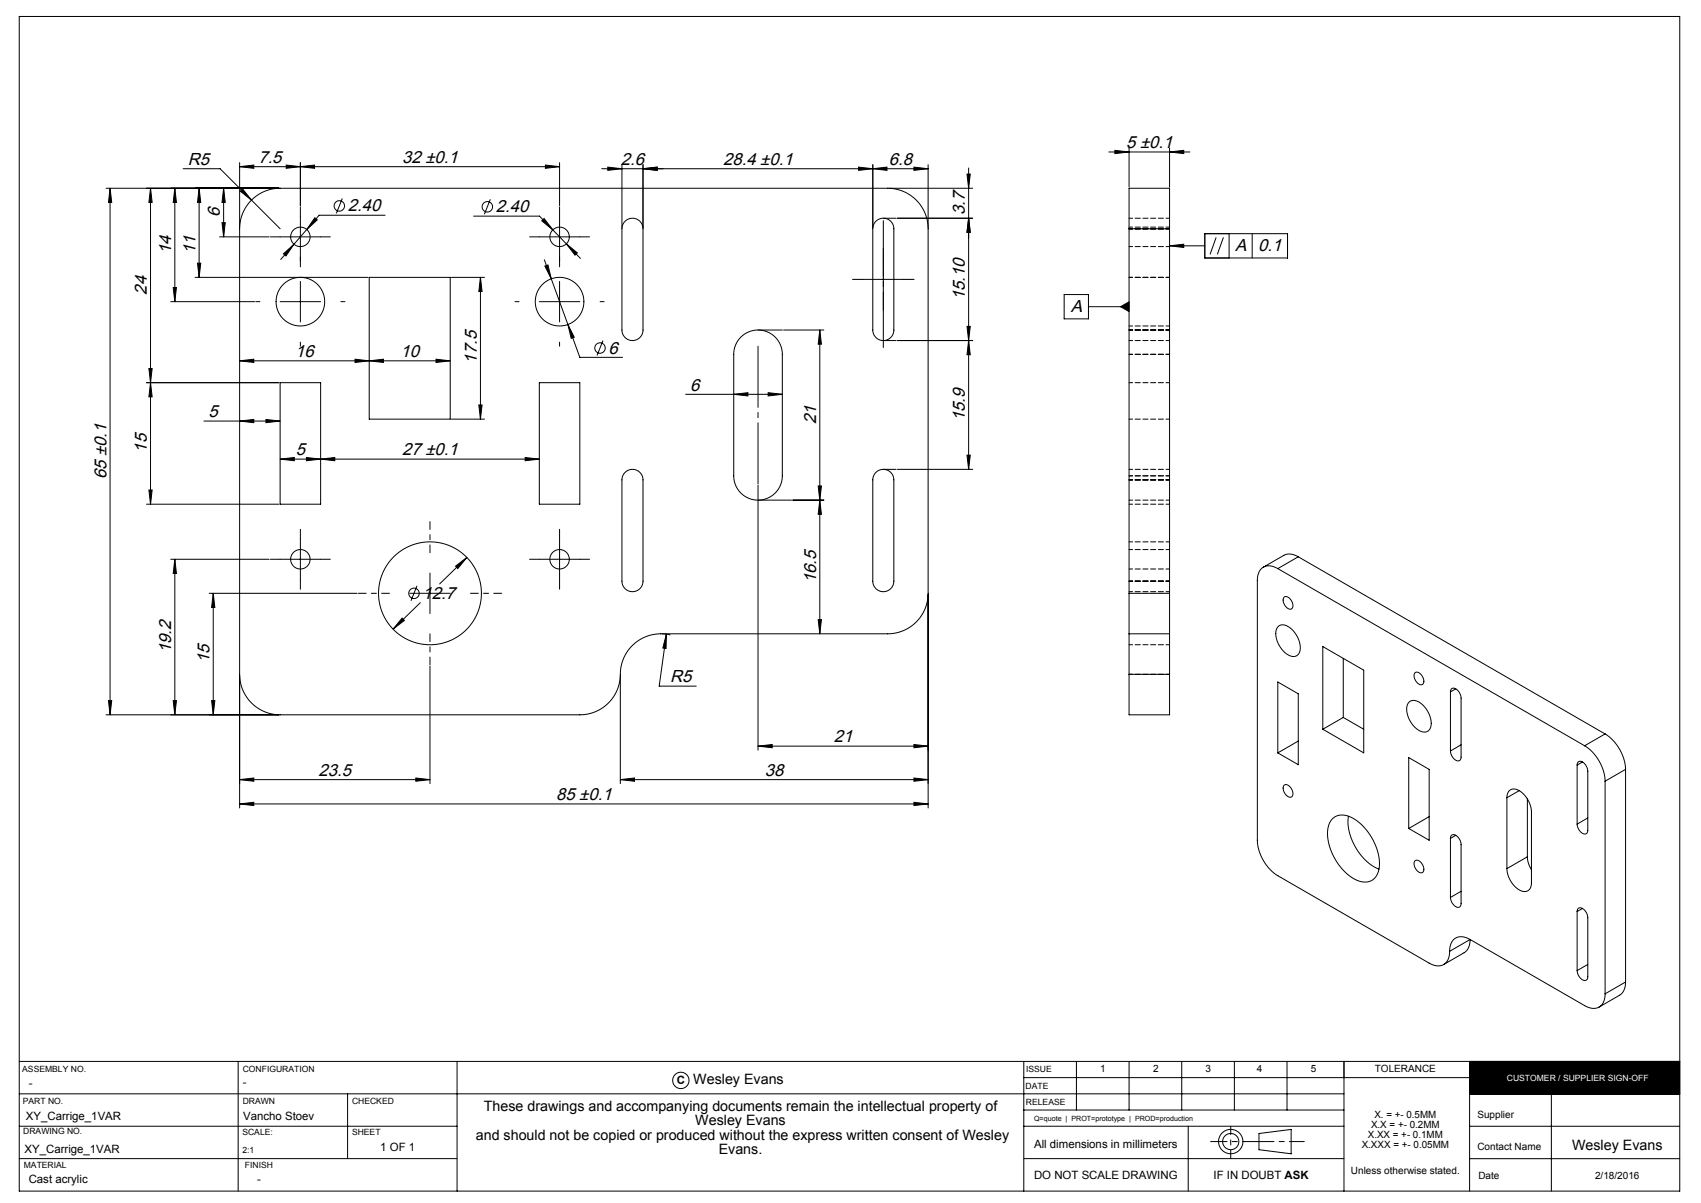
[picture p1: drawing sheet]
<svg xmlns="http://www.w3.org/2000/svg" width="420mm" height="297mm" viewBox="0 0 420 297" stroke-linecap="round" stroke-linejoin="round" font-family="sans-serif">
<g fill="none" stroke="#000" stroke-width=".25">
<path d="M4.8 4.1h410v290h-410zM273.8 37.5h20M275.3 37.1l3.5 .4-3.5 .4zM278.8 36.5v9.7M288.8 36.5v9.7M288.8 37.5l3.5-.4v.8zM26.2 46.5h42.7M27.2 46.5v130M27.2 46.5l.4 3.5h-.8zM37.2 46.5v78M37.2 46.5l.4 3.5h-.8zM43.2 46.5l.4 3.5h-.8z"/>
<path d="M43.2 46.5v28M45.2 41.7h9.1l7.8 7.7M49.2 46.5v22M49.2 46.5l.4 3.5h-.8zM54.2 58.5h12.3M54.8 55h.8l-.4 3.5zM55.2 46.5v12M55.2 46.5l.4 3.5h-.8zM59.2 41.2l3.5-.4v.8zM59.2 40.2v16M59.3 47.2l.6-.6 2.2 2.8zM62.1 49.4l7.1 7.1"/>
<path d="M62.2 49.3a10 10 0 0 1 7-2.8h150a10 10 0 0 1 10 10v90a10 10 0 0 1-10 10h-56a10.1 10.1 0 0 0-10.1 10.9 10 10 0 0 1-9.9 9.1h-74a10 10 0 0 1-10-10v-110a10 10 0 0 1 3-7.2zM69.2 58.5h10M70.7 40.8l3.5 .4-3.5 .4zM74.2 40.2v10.6M74.2 53.5v10M74.2 41.2l3.5-.4v.8zM75.7 56.7l-3.1 3.6M77.7 53.8l.6 .5-2.6 2.4zM84.5 49l-1.5 3.7M95.1 53.1h-16.3l-3.1 3.6M116.9 53.4h16.3l10.1 10.4M121.1 49.2l-1.5 3.7"/>
<path d="M133.2 58.5h10M133.8 54.5l.6-.5 2.1 2.8zM134.7 40.8l3.5 .4-3.5 .4zM138.2 40.2v10.6M138.2 41.2h-79M138.2 53.5v10M150.1 41.3l3.5 .4-3.5 .4zM153.6 40.7v15.5M154.3 54.7a2.6 2.6 0 0 1 2.8-.6 2.6 2.6 0 0 1 1.7 2.4v25a2.6 2.6 0 0 1-2.6 2.6 2.6 2.6 0 0 1-2.6-2.6v-25l.1-1zM158.8 40.7v15.5M158.8 41.7l3.5-.4v.8zM212 41.3l3.5 .4-3.5 .4z"/>
<path d="M215.5 41.7l3.5-.4v.8zM215.5 40.7v15.5M216.2 54.7a2.6 2.6 0 0 1 2.9-.6 2.6 2.6 0 0 1 1.6 2.4v25a2.6 2.6 0 0 1-2.6 2.6 2.6 2.6 0 0 1-2.6-2.6v-25l.2-1zM218.1 53.9h3.2M219.5 46.5h20.7M221.6 53.9h18.6M225.7 41.3l3.5 .4-3.5 .4zM229.2 41.7h-80.6M229.2 40.7v15.5M238.8 43h.8l-.4 3.5zM239.2 53.9l.4 3.5h-.8zM239.2 41.5v74.4"/>
<path d="M278.8 56.5v-10h10v10M278.8 56.5v90M278.8 56.5h10M288.8 56.5v90M297.5 57.7h20.4v6h-20.4zM300.3 58.6l-1.5 4.2M302.1 58.6l-1.5 4.2M303.5 57.7v6M309.2 57.7v6M42.2 74.5h20.7M42.8 71h.8l-.4 3.5zM48.2 68.5h42.7"/>
<path d="M48.8 65h.8l-.4 3.5zM69.2 74.5h10M70 62.7l2.6-2.4-2 2.9zM72.6 60.3l-3.3 3.8M74.2 69.5v10M91.2 68.5h20v35h-20zM111.5 68.5h8.1M118.6 68.5v35M118.6 68.5l.4 3.5h-.8zM133.2 74.5h10M134.4 64.1l1.7 4.7M134.5 65.7l.8-.3 .8 3.4z"/>
<path d="M136.1 68.8l7.1 19.4h10.5M138.2 69.5v10M139.8 60.2l2.8 2.2-.6 .6zM213.1 69h10M218.1 64v10M262.8 72.7h6v6h-6zM268.8 75.7h10M276.7 75.7l2.1-1.2v2.4zM288.8 60.7h8.7M288.8 60.7l3.5-.4v.8zM36.2 94.5h32.7M36.8 91h.8l-.4 3.5z"/>
<path d="M37.2 94.5l.4 3.5h-.8zM59.2 89.1l3.5-.4v.8zM59.2 89.1h52M69.2 94.5h10v30h-10zM87.7 88.7l3.5 .4-3.5 .4zM91.2 89.1l3.5-.4v.8zM107.7 88.7l3.5 .4-3.5 .4zM118.2 100h.8l-.4 3.5zM133.2 94.5h10v30h-10zM140.2 80.1l1.6 3.2-.8 .2zM148.9 84.1l-1.5 3.7M169.3 97.3h23.9"/>
<path d="M181.2 97.3l3.5-.4v.8zM182.9 83.2a6 6 0 0 1 6.6-1.3 6 6 0 0 1 3.7 5.6v30a6 6 0 0 1-6 6 6 6 0 0 1-6-6v-30a6 6 0 0 1 1.7-4.3zM187.2 81.5h6M189.7 96.9l3.5 .4-3.5 .4zM193.5 81.5h9.9M202.4 81.5v75M202.4 81.5l.4 3.5h-.8zM218.1 84.1h3.2M221.6 84.1h18.6M238.8 80.6h.8l-.4 3.5zM239.2 84.1l.4 3.5h-.8zM50.4 104h18.8"/>
<path d="M59.2 104l3.5-.4v.8zM65.7 103.6l3.5 .4-3.5 .4zM69.2 113.3l3.5-.4v.8zM69.2 113.3h64M75.7 112.9l3.5 .4-3.5 .4zM79.2 113.3l3.5-.4v.8zM111.5 103.5h8.1M129.7 112.9l3.5 .4-3.5 .4zM154.3 116.7a2.6 2.6 0 0 1 2.8-.6 2.6 2.6 0 0 1 1.7 2.4v25a2.6 2.6 0 0 1-2.6 2.6 2.6 2.6 0 0 1-2.6-2.6v-25l.1-1zM187.2 119.8v65.4M202 120h.8l-.4 3.5zM216.2 116.7a2.6 2.6 0 0 1 2.9-.6 2.6 2.6 0 0 1 1.6 2.4v25a2.6 2.6 0 0 1-2.6 2.6 2.6 2.6 0 0 1-2.6-2.6v-25l.2-1z"/>
<path d="M218.1 115.9h3.2M221.6 115.9h18.6M238.8 112.4h.8l-.4 3.5zM36.2 124.5h32.7M36.8 121h.8l-.4 3.5zM42.2 138.1h24.3M43.2 138.1l.4 3.5h-.8zM43.2 138.1v38.4M69.2 138.1h10M74.2 133.1v10M112.5 139.8l2.8-2.2-2.3 2.8zM115.3 137.6l-6.8 6.6"/>
<path d="M133.2 138.1h10M138.2 133.1v10M187.2 123.5h8.2M195.7 123.5h7.7M202.4 123.5l.4 3.5h-.8zM320.6 137.5a3.6 3.6 0 0 0-3.6-.4l-5.1 2.9M320.6 137.5l-5.1 2.9M320.6 137.5l75.7 43.7M51.6 146.5h36.6M52.6 146.5v30M52.6 146.5l.4 3.5h-.8zM99.3 152.6l.5 .6-2.7 2.1z"/>
<path d="M101.2 146.5h10M103 144.6l-1.5 3.7M103.8 148.8l-6.7 6.5M106.2 141.5v10M163.5 156.5l2 .3M164.5 156.6v3.5l-.8-.1zM164.5 156.6l-1.7 12.8h9.1M202 153h.8l-.4 3.5zM229.2 146.8v52.7M278.8 146.5v10M278.8 156.5v10M278.8 146.5h10"/>
<path d="M278.8 156.5h10M288.8 146.5v10M288.8 156.5v10M315.5 140.4a2.98 2.98 0 0 0-4.7 1.1l-.3 1.8v64.2l.2 1.7 .7 2.1 1.6 2.7 2.2 2 37.7 21.8a2.98 2.98 0 0 0 4.7-1.1l.3-1.8M315.5 140.4l75.8 43.7M315.6 154.7a2.55 2.55 0 0 1 3.5 .8l1.3 1.9 .6 2.1a1.89 1.89 0 0 1-.3 1.9 1.89 1.89 0 0 1-1.9 .6l-1.4-.8-1.1-1.2-.9-1.5-.4-1.6a2.68 2.68 0 0 1 .6-2.2zM317.1 147.4a1.79 1.79 0 0 1 2.1 1.9 .86 .86 0 0 1-.4 1.1 .86 .86 0 0 1-1.2-.5l-.7-1.3-.1-.6zM326.6 159.6l10.1 5.9v20.4l-10.1-5.9zM26.2 176.5h42.7M26.8 173h.8l-.4 3.5zM42.8 173h.8l-.4 3.5zM52.2 173h.8l-.4 3.5z"/>
<path d="M59.2 166.8v32.7M106.2 164.5v29M153.2 166.8v26.7M278.8 166.5v10h10v-10M278.8 166.5h10M315.5 168.4l5.1 2.9v17.5l-5.1-2.9zM331.7 177.1l-5.1 2.9M331.7 162.5v14.6M331.7 177.1l5 2.9M347.9 173.4a2.55 2.55 0 0 1 3.6 .8l1.2 1.9 .7 2a1.89 1.89 0 0 1-.4 2 1.89 1.89 0 0 1-1.9 .6l-1.2-.7-1.2-1.2-.9-1.5-.4-1.8a2.69 2.69 0 0 1 .5-2.1zM349.4 166.1a1.79 1.79 0 0 1 2.1 1.8 .86 .86 0 0 1-.4 1.1 .86 .86 0 0 1-1.1-.4l-.8-1.4v-.7zM358.1 170.8a.9 .9 0 0 1 .7-.9 .9 .9 0 0 1 1.1 .5l.6 .9 .3 .9v14.7a.9 .9 0 0 1-.7 1 .9 .9 0 0 1-1.1-.5l-.6-1-.3-1"/>
<path d="M358.1 170.8v14.6M359.4 170.1l-1.3 .7M59.2 192.5l3.5-.4v.8zM59.2 198.5l3.5-.4v.8zM59.2 192.5h47M59.2 198.5h170M102.7 192.1l3.5 .4-3.5 .4zM153.2 192.5l3.5-.4v.8zM153.2 192.5h76M187.2 184.2l3.5-.4v.8zM187.2 184.2h42M225.7 198.1l3.5 .4-3.5 .4z"/>
<path d="M225.7 192.1l3.5 .4-3.5 .4zM225.7 183.8l3.5 .4-3.5 .4zM317.1 193.9a1.79 1.79 0 0 1 2.1 1.8 .86 .86 0 0 1-.4 1.1 .86 .86 0 0 1-1.2-.4l-.7-1.3-.1-.7zM320.6 183l-5.1 2.9M347.8 187l5.1 3v17.4l-5.1-2.9zM360.8 183.9l-2.7 1.5M372.1 196.9a1.89 1.89 0 0 1 1-2 1.89 1.89 0 0 1 2.3 .5l.9 .8 .9 1.1 .6 1.3 .3 1.2v18.1a1.89 1.89 0 0 1-1 2.1 1.89 1.89 0 0 1-2.2-.5l-1.1-.9-.9-1.3-.6-1.5-.2-1.4M372.1 196.9v17.5M375.1 195.2l-3 1.7M377.1 197.3v14.2M389.4 188.9a.9 .9 0 0 1 .7-1 .9 .9 0 0 1 1 .5l.6 .9 .3 1v14.7a.9 .9 0 0 1-.6 .9 .9 .9 0 0 1-1.1-.5l-.6-.9-.3-1M389.4 188.9v14.6"/>
<path d="M390.7 188.1l-1.3 .8M391.3 184.1l2 1.7 1.6 2.2 1.1 2.5 .3 2.4M396.3 181.2l2.1 1.7 1.5 2.2 1.1 2.4 .4 2.4M396.3 192.9v52.5M396.3 181.2l-5 2.9M401.4 189.9l-5.1 3M401.4 189.9v52.5M329 202.1a4.4 4.4 0 0 1 5.8 .4l2.3 2 1.8 2.7 1.3 3.1 .4 2.9a4 4 0 0 1-3.2 4.6 9.2 9.2 0 0 1-7.4-5.1l-1.6-3.4-.4-1.6-.2-1.8a5.2 5.2 0 0 1 1.2-3.8zM333 201.5l-.2 1.7 .3 2 .7 2.1 .9 1.9 1.1 1.7 1.5 1.6 1.6 1.3 1.6 .8M349.4 212.5a1.79 1.79 0 0 1 2.1 1.8 .86 .86 0 0 1-.4 1.2 .86 .86 0 0 1-1.1-.5l-.8-1.4v-.6zM352.9 201.6l-5.1 2.9M358.1 207a.9 .9 0 0 1 .7-1 .9 .9 0 0 1 1.1 .5l.6 1 .3 .9v14.7a.9 .9 0 0 1-.7 .9 .9 .9 0 0 1-1.1-.5l-.6-.9-.3-1"/>
<path d="M358.1 207v14.6M359.4 206.2l-1.3 .8M377.1 211.5l.3 1.6 .7 1.6M377.1 211.5l-5 2.9M392 201.9l-2.6 1.6M360.8 220l-2.7 1.6M363 231.9l28.3 16.4a2.98 2.98 0 0 0 4.7-1.1l.3-1.8M363 231.9a2.98 2.98 0 0 0-4.8 1.1l-.3 1.9M363 231.9a3.6 3.6 0 0 1-1.5 3.3l-5 2.9M363 231.9l-5.1 3M389.4 225a.9 .9 0 0 1 .7-.9 .9 .9 0 0 1 1 .5l.6 .8 .3 1.1v14.6a.9 .9 0 0 1-.6 1 .9 .9 0 0 1-1.1-.5l-.6-.9-.3-1.1M389.4 225v14.6"/>
<path d="M390.7 224.3l-1.3 .7M392 238.1l-2.6 1.5M401.4 242.4a3.6 3.6 0 0 1-1.5 3.3l-5.1 2.9M401.4 242.4l-5.1 3M4.8 270h327M4.8 278h108.1M4.8 262h410M58.8 262v32.1M85.8 270v16M112.9 262v32.1M252.8 278h79M252.8 262v32.1"/>
<path d="M252.8 274h79M252.8 266h110.1M265.8 262v12M278.8 262v12M291.8 262v12M293.4 278v16.1M304.8 262v12M310.9 279.8l7.9-1v6.1l-7.9-1.1zM317.8 262v12M331.8 262v32.1M362.9 270.1h51.9M362.9 278.1h51.9"/>
<path d="M362.9 262v32.1M383.1 270.1v24M4.8 286h108.1M252.8 286h79M362.9 286.1h51.9"/>
<circle cx="74.2" cy="58.5" r="2.4"/>
<circle cx="83.8" cy="50.8" r="1.29"/>
<circle cx="120.3" cy="51.1" r="1.29"/>
<circle cx="138.2" cy="58.5" r="2.4"/>
<circle cx="74.2" cy="74.5" r="6"/>
<circle cx="138.2" cy="74.5" r="6"/>
<circle cx="148.2" cy="85.9" r="1.29"/>
<circle cx="74.2" cy="138.1" r="2.4"/>
<circle cx="138.2" cy="138.1" r="2.4"/>
<circle cx="102.2" cy="146.5" r="1.29"/>
<circle cx="106.2" cy="146.5" r="12.7"/>
<circle cx="168.1" cy="266.7" r="2.02"/>
<circle cx="303.9" cy="281.8" r="3"/>
<circle cx="303.9" cy="281.8" r="2"/>
</g>
<path d="M310.9 281.8h-12" fill="none" stroke="#000" stroke-width=".25" stroke-dasharray="15.2 1.3 1.3 1.3" stroke-dashoffset="11.2"/>
<path d="M310.9 281.8h11.1" fill="none" stroke="#000" stroke-width=".25" stroke-dasharray="15.2 1.3 1.3 1.3" stroke-dashoffset="11.6"/>
<path d="M303.9 278v8" fill="none" stroke="#000" stroke-width=".25" stroke-dasharray="15.2 1.3 1.3 1.3" stroke-dashoffset="13.1"/>
<path d="M362.9 262h51.9v8.4h-51.9z" fill-rule="evenodd" fill="#000"/>
<g fill="none" stroke="#000" stroke-width=".25" stroke-dasharray="15.2 1.3 1.3 1.3">
<path d="M69.2 58.5h-2.4M74.2 53.5v-2.4M79.2 58.5h2.4M133.2 58.5h-2.4M138.2 53.5v-2.4M143.2 58.5h2.4M64.2 74.5h-1M74.2 63.5v2.4M74.2 64.5v-1M84.2 74.5h1M128.2 74.5h-1M138.2 64.5v-1"/>
<path d="M138.2 63.5v2.4M148.2 74.5h1M213.1 69h-2.6M218.1 74v2.6M218.1 64v-2.6M223.1 69h2.6M74.2 84.5v1M138.2 84.5v1M69.2 138.1h-2.4M74.2 133.1v-2.4M79.2 138.1h2.4M133.2 138.1h-2.4"/>
<path d="M138.2 133.1v-2.4M143.2 138.1h2.4M74.2 143.1v2.4M138.2 143.1v2.4"/>
</g>
<path d="M106.2 136.5v-7.7M96.2 146.5h-7.7M106.2 156.5v7.7M116.2 146.5h7.7" fill="none" stroke="#000" stroke-width=".25" stroke-dasharray="15.2 1.3 1.3 1.3" stroke-dashoffset="13.3"/>
<path d="M218.1 54.5v31.3" fill="none" stroke="#000" stroke-width=".25" stroke-dasharray="15.2 1.3 1.3 1.3" stroke-dashoffset="1.5"/>
<path d="M187.2 85.5v34" fill="none" stroke="#000" stroke-width=".25" stroke-dasharray="15.2 1.3 1.3 1.3" stroke-dashoffset=".1"/>
<g fill="#000">
<path d="M55.2 46.5l.4 3.5h-.8zM54.8 55h.8l-.4 3.5zM37.2 94.5l.4 3.5h-.8zM36.8 121h.8l-.4 3.5zM43.2 138.1l.4 3.5h-.8zM42.8 173h.8l-.4 3.5zM118.6 68.5l.4 3.5h-.8zM118.2 100h.8l-.4 3.5z"/>
<path d="M59.2 41.2l3.5-.4v.8zM70.7 40.8l3.5 .4-3.5 .4zM59.2 192.5l3.5-.4v.8zM102.7 192.1l3.5 .4-3.5 .4zM59.2 104l3.5-.4v.8zM65.7 103.6l3.5 .4-3.5 .4zM59.2 198.5l3.5-.4v.8zM225.7 198.1l3.5 .4-3.5 .4z"/>
<path d="M150.1 41.3l3.5 .4-3.5 .4zM158.8 41.7l3.5-.4v.8z"/>
<path d="M212 41.3l3.5 .4-3.5 .4zM158.8 41.7l3.5-.4v.8z"/>
<path d="M239.2 53.9l.4 3.5h-.8zM238.8 43h.8l-.4 3.5zM238.8 112.4h.8l-.4 3.5zM239.2 84.1l.4 3.5h-.8zM202 120h.8l-.4 3.5zM202.4 81.5l.4 3.5h-.8zM202 153h.8l-.4 3.5zM202.4 123.5l.4 3.5h-.8z"/>
<path d="M239.2 53.9l.4 3.5h-.8zM238.8 80.6h.8l-.4 3.5z"/>
<path d="M288.8 60.7l3.5-.4v.8zM276.7 75.7l2.1 1.2v-2.4z"/>
<path d="M91.2 89.1l3.5-.4v.8zM107.7 88.7l3.5 .4-3.5 .4z"/>
<path d="M87.7 88.7l3.5 .4-3.5 .4zM59.2 89.1l3.5-.4v.8zM225.7 41.3l3.5 .4-3.5 .4zM215.5 41.7l3.5-.4v.8z"/>
<path d="M189.7 96.9l3.5 .4-3.5 .4zM181.2 97.3l3.5-.4v.8z"/>
<path d="M69.2 113.3l3.5-.4v.8zM75.7 112.9l3.5 .4-3.5 .4z"/>
<path d="M79.2 113.3l3.5-.4v.8zM129.7 112.9l3.5 .4-3.5 .4z"/>
<path d="M164.5 156.6l-.8 3.4 .8 .1zM74.2 41.2l3.5-.4v.8zM134.7 40.8l3.5 .4-3.5 .4zM70 62.7l.6 .5 2-2.9zM77.7 53.8l-2 2.9 2.6-2.4zM139.8 60.2l2.2 2.8 .6-.6zM133.8 54.5l2.7 2.3-2.1-2.8zM134.5 65.7l1.6 3.1-.8-3.4zM140.2 80.1l.8 3.4 .8-.2zM99.3 152.6l-2.2 2.7 2.7-2.1zM112.5 139.8l.5 .6 2.3-2.8zM59.9 46.6l-.6 .6 2.8 2.2zM275.3 37.1l3.5 .4-3.5 .4zM288.8 37.5l3.5-.4v.8z"/>
<path d="M26.8 173h.8l-.4 3.5zM27.2 46.5l.4 3.5h-.8zM42.8 71h.8l-.4 3.5zM43.2 46.5l.4 3.5h-.8zM36.8 91h.8l-.4 3.5zM37.2 46.5l.4 3.5h-.8zM52.2 173h.8l-.4 3.5zM52.6 146.5l.4 3.5h-.8zM48.8 65h.8l-.4 3.5zM49.2 46.5l.4 3.5h-.8z"/>
<path d="M153.2 192.5l3.5-.4v.8zM225.7 192.1l3.5 .4-3.5 .4zM187.2 184.2l3.5-.4v.8zM225.7 183.8l3.5 .4-3.5 .4z"/>
</g>
<g fill="none" stroke="#000" stroke-width=".25" stroke-dasharray="1.3 .6" stroke-dashoffset=".4">
<path d="M278.8 56.5h10M288.8 53.9h-10M288.8 56.1h-10M278.8 68.5h10M278.8 60.9h10M288.8 68.5h-10M278.8 81.5h10M278.8 87.5h10M278.8 94.5h10M278.8 84.1h10M278.8 80.5h10M288.8 81.5h-10"/>
<path d="M278.8 118.5h10M278.8 117.5h10M278.8 103.5h10M288.8 115.9h-10M278.8 124.5h10M278.8 123.5h10M288.8 135.7h-10M288.8 133.8h-10M278.8 143.5h10M278.8 146.1h10M278.8 140.5h10M278.8 159.2h10"/>
<path d="M288.8 166.5h-10"/>
</g>
<g font-size="4.3">
<text x="46.3" y="40.7">R5</text>
<text x="63.8" y="40.2">7.5</text>
<text x="99.3" y="40.2">32 ±0.1</text>
<text x="153.3" y="40.7">2.6</text>
<text x="178.6" y="40.7">28.4 ±0.1</text>
<text x="219.5" y="40.7">6.8</text>
<text x="278.1" y="36.6">5 ±0.1</text>
<text x="54.3" y="53.6" transform="rotate(-90 54.3 53.6)">6</text>
<text x="85.9" y="52.2">2.40</text>
<text x="122.5" y="52.4">2.40</text>
<text x="238.2" y="53" transform="rotate(-90 238.2 53)">3.7</text>
<text x="42.2" y="62.8" transform="rotate(-90 42.2 62.8)">14</text>
<text x="48.2" y="62.8" transform="rotate(-90 48.2 62.8)">11</text>
<text x="305" y="62.1">A</text>
<text x="310.7" y="62.1">0.1</text>
<text x="36.2" y="72.8" transform="rotate(-90 36.2 72.8)">24</text>
<text x="238.2" y="74.1" transform="rotate(-90 238.2 74.1)">15.10</text>
<text x="264.4" y="77.1">A</text>
<text x="72.9" y="88.2">16</text>
<text x="98.9" y="88.2">10</text>
<text x="117.7" y="89.8" transform="rotate(-90 117.7 89.8)">17.5</text>
<text x="150.3" y="87.3">6</text>
<text x="170.4" y="96.4">6</text>
<text x="51.5" y="103">5</text>
<text x="201.5" y="104.8" transform="rotate(-90 201.5 104.8)">21</text>
<text x="238.2" y="104" transform="rotate(-90 238.2 104)">15.9</text>
<text x="36.2" y="111.8" transform="rotate(-90 36.2 111.8)">15</text>
<text x="73" y="112.4">5</text>
<text x="99.3" y="112.4">27 ±0.1</text>
<text x="26.3" y="118.3" transform="rotate(-90 26.3 118.3)">65 ±0.1</text>
<text x="201.5" y="144" transform="rotate(-90 201.5 144)">16.5</text>
<text x="104.3" y="147.8">12.7</text>
<text x="42.2" y="161.3" transform="rotate(-90 42.2 161.3)">19.2</text>
<text x="51.7" y="163.8" transform="rotate(-90 51.7 163.8)">15</text>
<text x="165.5" y="168.5">R5</text>
<text x="205.9" y="183.3">21</text>
<text x="78.7" y="191.5">23.5</text>
<text x="188.9" y="191.6">38</text>
<text x="137.3" y="197.6">85 ±0.1</text>
</g>
<g font-size="3.5">
<text x="171.2" y="267.7">Wesley Evans</text>
<text x="119.4" y="274.3">These drawings and accompanying documents remain the intellectual property of</text>
<text x="117.5" y="281.4">and should not be copied or produced without the express written consent of Wesley</text>
<text x="171.7" y="277.9">Wesley Evans</text>
<text x="177.5" y="284.9">Evans.</text>
<text x="388.2" y="283.9">Wesley Evans</text>
</g>
<g font-size="2.8">
<text x="7.1" y="268.3">-</text>
<text x="60" y="268.1">-</text>
<text x="167.1" y="267.6">C</text>
<text x="6.4" y="276.5">XY_Carrige_1VAR</text>
<text x="60" y="276.5">Vancho Stoev</text>
<text x="6.1" y="284.5">XY_Carrige_1VAR</text>
<text x="93.9" y="284.1">1 OF 1</text>
<text x="255.3" y="283.4">All dimensions in millimeters</text>
<text x="7.1" y="292.2">Cast acrylic</text>
<text x="63.5" y="292.2">-</text>
<text x="255.3" y="291.1">DO NOT SCALE DRAWING</text>
<text x="299.6" y="291.1">IF IN DOUBT ASK</text>
</g>
<g font-size="2.5">
<text x="271.6" y="264.8">1</text>
<text x="284.7" y="264.8">2</text>
<text x="297.6" y="264.8">3</text>
<text x="310.3" y="264.8">4</text>
<text x="323.7" y="264.8">5</text>
<text x="339.5" y="264.8">TOLERANCE</text>
<text x="339.4" y="276">X. = +- 0.5MM</text>
<text x="364.8" y="276">Supplier</text>
<text x="337.7" y="280.9">X.XX = +- 0.1MM</text>
<text x="338.5" y="278.4">X.X = +- 0.2MM</text>
<text x="336.2" y="283.4">X.XXX = +- 0.05MM</text>
<text x="364.8" y="283.9">Contact Name</text>
<text x="333.6" y="290">Unless otherwise stated.</text>
<text x="365" y="291.1">Date</text>
<text x="393.8" y="291.1">2/18/2016</text>
</g>
<g font-size="2.1">
<text x="5.5" y="264.6">ASSEMBLY NO.</text>
<text x="59.9" y="264.6">CONFIGURATION</text>
<text x="253.3" y="268.8">DATE</text>
<text x="253.4" y="264.8">ISSUE</text>
<text x="5.6" y="272.5">PART NO.</text>
<text x="59.9" y="272.6">DRAWN</text>
<text x="86.9" y="272.6">CHECKED</text>
<text x="253.3" y="272.8">RELEASE</text>
<text x="5.7" y="280.1">DRAWING NO.</text>
<text x="59.9" y="280.3">SCALE:</text>
<text x="86.9" y="280.3">SHEET</text>
<text x="59.9" y="284.5">2:1</text>
<text x="5.9" y="288.5">MATERIAL</text>
<text x="60.5" y="288.5">FINISH</text>
</g>
<text font-size="2.1" fill="#fff" x="372.1" y="266.9">CUSTOMER / SUPPLIER SIGN-OFF</text>
<text font-size="1.8" x="255.3" y="276.6">Q=quote | PROT=prototype | PROD=production</text>
</svg>
